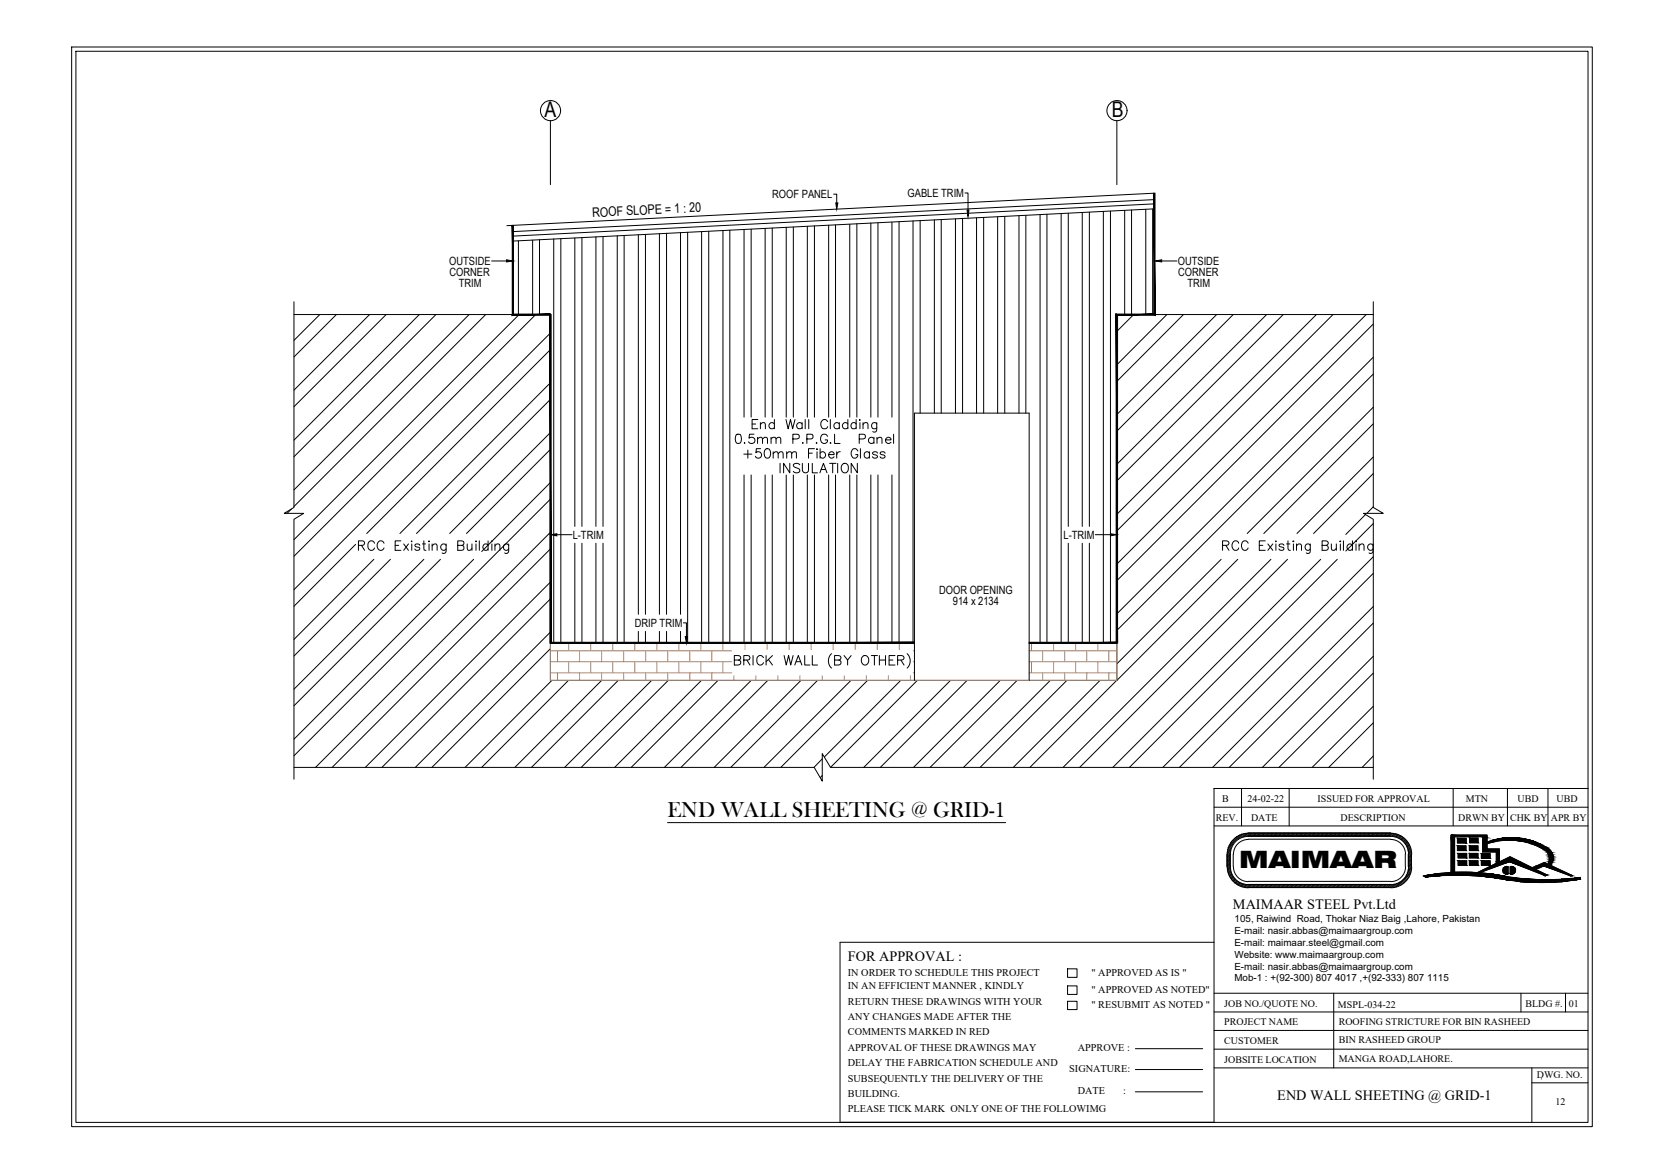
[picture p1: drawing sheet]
<svg xmlns="http://www.w3.org/2000/svg" width="297mm" height="210mm" viewBox="0 0 297 210" stroke-linecap="round" stroke-linejoin="round" font-family="sans-serif">
<!-- layer: HATCH -->
<g fill="none" stroke="#000" stroke-width=".18">
<path d="M52.5 53.9v36.7l-1.7 1.1h3.4l-1.7 1.1v46.4M52.5 56.2h45.8M57.1 56.2l-4.6 4.6M60.1 56.2l-7.6 7.6M66 56.2l-13.5 13.5M69 56.2l-16.5 16.5M74.9 56.2l-22.4 22.4M77.9 56.2l-25.4 25.4M83.8 56.2l-31.3 31.3M86.8 56.2l-34.3 34.3M92.7 56.2l-40.2 40.2M95.7 56.2l-43.2 43.2"/>
<path d="M98.3 59.5l-45.8 45.8M199.5 56.2h45.8M199.5 56.2h.1M202.5 56.2l-3 3M208.4 56.2l-8.9 9M211.4 56.2l-11.9 11.9M217.3 56.2l-17.8 17.9M220.3 56.2l-20.8 20.8M226.2 56.2l-26.7 26.7M229.2 56.2l-29.7 29.7M235.1 56.2l-35.6 35.7M238.1 56.2l-38.6 38.6"/>
<path d="M244 56.2l-44.5 44.6M245.3 53.9v36.7l1.8 1.1h-3.5l1.7 1.1v46.4M245.3 57.9l-45.8 45.8M98.3 68.4l-26.9 26.9M98.3 77.3l-18 18M98.3 62.5l-32.8 32.8M98.3 71.3l-23.9 24M245.3 63.8l-45.8 45.9M245.3 72.7l-22.5 22.6M245.3 66.8l-45.8 45.8M245.3 75.7l-19.6 19.6M52 90.9l-.7 .8"/>
<path d="M63.5 97.3l-11 11M66.8 99.9l-14.3 14.3M69.7 99.9l-17.2 17.3M75.7 99.9l-23.2 23.2M78.7 99.9l-26.2 26.2M84.6 99.9l-32.1 32.2M98.3 86.2l-12.3 12.3M98.3 95.1l-41.9 42M98.3 80.3l-15 15M98.3 89.2l-45.8 45.8M98.3 98.1l-39 39M218.1 99.9l-18.6 18.7"/>
<path d="M221.1 99.9l-37.1 37.2M227 99.9l-37.1 37.2M230 99.9l-37.2 37.2M235.9 99.9l-37.1 37.2M238.9 99.9l-37.2 37.2M243.9 91.9l-3.5 3.6M245.3 81.6l-13.6 13.7M245.3 90.5l-1.1 1.2M245.3 99.5l-37.6 37.6M245.3 84.6l-10.7 10.7M245.3 93.5l-4.9 4.9M98.3 104l-33.1 33.1"/>
<path d="M98.3 112.9l-24.1 24.2M98.3 107l-30.1 30.1M98.3 115.9l-21.2 21.2M245.3 108.3l-28.7 28.8M245.3 117.2l-19.8 19.9M245.3 102.4l-34.6 34.7M245.3 111.3l-25.7 25.8M52.5 137.1h92.9l1.5 2.4v-4.9l1.5 2.5h96.9M98.6 121.6l-15.5 15.5M101.5 121.6l-15.5 15.5M107.5 121.6l-15.5 15.5M110.4 121.6l-15.5 15.5"/>
<path d="M116.4 121.6l-15.5 15.5M119.4 121.6l-15.6 15.5M125.3 121.6l-15.5 15.5M128.2 121.6l-15.5 15.5M134.2 121.6l-15.5 15.5M137.1 121.6l-15.5 15.5M143.1 121.6l-15.5 15.5M146 121.6l-15.5 15.5M146.9 135.6l-1.5 1.5M146.9 138.5l-.4 .4M152 121.6l-15.5 15.5M155 121.6l-15.5 15.5"/>
<path d="M160.9 121.6l-13.7 13.6M163.8 121.6l-15.4 15.5M169.8 121.6l-15.5 15.5M172.7 121.6l-15.5 15.5M178.7 121.6l-15.5 15.5M181.7 121.6l-15.6 15.5M187.6 121.6l-15.5 15.5M190.6 121.6l-15.5 15.5M196.5 121.6l-15.5 15.5M245.3 126.2l-10.9 10.9M245.3 135.1l-2 2M245.3 120.2l-16.9 16.9"/>
<path d="M245.3 129.1l-8 8"/>
</g>
<!-- layer: Outer Line -->
<path d="M206.2 34.6v21.6M91.6 40.3v15.9M98.3 56.2v65.4h101.2v-65.4" fill="none" stroke="#000" stroke-width=".18"/>
<!-- layer: TEXT -->
<g fill="none" stroke="#000" stroke-width=".18">
<path d="M131.5 77.6a.61 .61 0 0 1 .8 .3 1.45 1.45 0 0 1-.1 1.2 .55 .55 0 0 1-.8-.2 1.56 1.56 0 0 1 .1-1.3zM133 79.1v.1l.1-.1M134.3 75.7h.7M134.7 77.6h-.8l-.1 .7a.6 .6 0 0 1 .9 0 .6 .6 0 0 1-.1 .9 .6 .6 0 0 1-.9-.3M135.3 78.4l.3-.2a.38 .38 0 0 1 .6 .2v.8M135.3 78.1v1.1M135.4 74.9h-1.1v1.7h1.1M135.8 75.8l.4-.3 .4 .1 .1 1M135.8 75.5v1.1M136.2 78.4l.4-.3 .4 .1 .1 1M137.7 78.4a.55 .55 0 0 1 .8-.2l.1 1M137.7 78.1v1.1"/>
<path d="M138.3 75.7a.54 .54 0 0 0-.8 0 .54 .54 0 0 0 0 .8 .54 .54 0 0 0 .8-.1M138.3 74.9v1.7M138.6 78.4l.4-.3 .4 .1 .1 1M140.4 74.9l.4 1.7 .4-1.7 .4 1.7 .4-1.7M141.6 78.4l1.1-.1a.43 .43 0 0 0 0-.5 .43 .43 0 0 0-.4-.2h-.7v1.6M143.3 75.7a.54 .54 0 0 0-.8 0 .54 .54 0 0 0 0 .8 .54 .54 0 0 0 .8-.1M143.3 75.5v1.1M143.4 79.1v.1l.1-.1M143.8 74.9v1.7M144.1 78.4l1-.1 .1-.2-.1-.5h-1v1.6M144.5 74.9v1.7M145.9 79.1h-.1h.1"/>
<path d="M147.8 77.9a.69 .69 0 0 0-.9-.3 .69 .69 0 0 0-.3 1 .61 .61 0 0 0 .6 .6 .61 .61 0 0 0 .6-.6h-.4M147.8 75.3a.69 .69 0 0 0-.9-.3 .69 .69 0 0 0-.3 1 .64 .64 0 0 0 .5 .6 .64 .64 0 0 0 .7-.4M148.3 74.9v1.7M148.4 79.1v.1v-.1M149.1 77.6v1.6h.9M149.9 75.7a.54 .54 0 0 0-.8 0 .54 .54 0 0 0 0 .8 .54 .54 0 0 0 .8-.1M149.9 75.5v1.1M151.4 75.7a.54 .54 0 0 0-.8 0 .54 .54 0 0 0 0 .8 .54 .54 0 0 0 .8-.1M151.4 74.9v1.7M152.9 75.7a.52 .52 0 0 0-.7 0 .52 .52 0 0 0 0 .8 .52 .52 0 0 0 .7-.1M152.9 74.9v1.7M153.5 78.4l1-.1a.44 .44 0 0 0 .1-.5 .44 .44 0 0 0-.4-.2h-.7v1.6"/>
<path d="M153.6 74.9v.2zM153.6 75.5v1.1M154.1 75.8l.4-.3 .5 .1v1M154.1 75.5v1.1M156.1 78.3a.55 .55 0 0 0-.8 0 .55 .55 0 0 0 0 .8 .55 .55 0 0 0 .8-.1M156.1 78.1v1.1M156.6 75.5l-.1 1.5-.2 .2-.4-.1M156.6 75.7a.52 .52 0 0 0-.8 0 .52 .52 0 0 0 0 .8 .52 .52 0 0 0 .8-.1M156.6 78.4l.3-.2a.38 .38 0 0 1 .6 .2v.8M156.6 78.1v1.1M158.2 78.6h.9a.53 .53 0 0 0-.5-.4 .53 .53 0 0 0-.5 .5 .53 .53 0 0 0 .5 .5l.5-.2M159.6 77.6v1.6"/>
<path d="M64 97.4l1-.1 .1-.2-.1-.4-1-.1v1.7M64.6 97.4l.5 .9M66.9 97a.61 .61 0 0 0-.7-.4 .61 .61 0 0 0-.5 .7 .76 .76 0 0 0 .8 1l.4-.4M68.6 97a.63 .63 0 0 0-.7-.4 .63 .63 0 0 0-.5 .7 .75 .75 0 0 0 .1 .8 .75 .75 0 0 0 .8 .1l.3-.3M70.6 97.4h.6M71.6 96.6h-1v1.7h1M72.1 97.2l.9 1.1M73 97.2l-.9 1.1M73.5 96.6v.2zM73.5 97.2v1.1M75 97.4a.51 .51 0 0 0-.9 0l.2 .3 .6 .1 .1 .3a.51 .51 0 0 1-.9 0M75.5 97.2h.5"/>
<path d="M75.7 96.6v1.6l.4 .1M76.6 96.6v.2zM76.6 97.2v1.1M77.2 97.5l.4-.3 .4 .1 .1 1M77.2 97.2v1.1M79.7 97.2v1.3a.45 .45 0 0 1-.7 .3M79.7 97.4a.54 .54 0 0 0-.8-.1 .54 .54 0 0 0 0 .8 .54 .54 0 0 0 .8 0M81.8 97.4l.9-.1 .1-.5-.3-.2h-.7v1.7h.7l.3-.2v-.5l-.3-.2M83.5 97.2v1l.4 .1 .4-.3M84.3 97.2v1.1M85 96.6v.2zM85 97.2v1.1"/>
<path d="M85.6 96.6v1.7M87.2 97.4a.52 .52 0 0 0-.8 0 .52 .52 0 0 0 0 .7 .52 .52 0 0 0 .8 0M87.2 96.6v1.7M87.8 96.7h.1zM87.9 97.2v1.1M88.4 97.5l.4-.3 .4 .1 .1 1M88.4 97.2v1.1M90.9 97.2v1.3a.45 .45 0 0 1-.8 .3M90.9 97.4a.52 .52 0 0 0-.8 0 .52 .52 0 0 0 0 .7 .52 .52 0 0 0 .8 0M132.9 81.1h1.4M133.6 80.4v1.4M135.9 80.2h-.8l-.1 .7a.59 .59 0 0 1 .9 0 .59 .59 0 0 1-.1 .8 .59 .59 0 0 1-.9-.2"/>
<path d="M136.8 80.2a.53 .53 0 0 1 .8 .3 .79 .79 0 0 1 0 .9 .79 .79 0 0 1-.8 .4 1.24 1.24 0 0 1 0-1.6zM138.1 81l.4-.3 .4 .1 .1 1M138.1 80.7v1.1M139 81l.4-.3 .4 .1 .1 1M139.3 82.8v1.7M140.5 81l.4-.3 .4 .1 .1 1M140.5 80.7v1.1M141.1 82.8v1.7l-1.1-1.7v1.7M141.4 81l.4-.3 .4 .1 .1 1M142.8 83a.65 .65 0 0 0-1.1 .2l.2 .2 .9 .4v.4a.74 .74 0 0 1-1.1 0M143.3 82.8v1.2a.55 .55 0 0 0 .6 .5 .55 .55 0 0 0 .5-.5v-1.2M144.4 81h.7"/>
<path d="M145.1 82.8v1.7h.9M145.5 80.2h-1.1v1.6M145.9 80.2v.1zM145.9 80.7v1.1M146.4 84.5l.7-1.7 .6 1.7M146.5 81a.54 .54 0 0 1 .8-.1 .54 .54 0 0 1 0 .8 .54 .54 0 0 1-.8-.1M146.5 80.2v1.6M146.7 83.9h.8M148 81.2h1a.52 .52 0 0 0-.7-.5 .52 .52 0 0 0-.2 .9 .51 .51 0 0 0 .9 0M148.2 82.8h1.1M148.7 82.8v1.7M149.5 80.7v1.1"/>
<path d="M149.6 82.8v1.7M150.1 80.7a.56 .56 0 0 0-.6 .5M150.4 83a.67 .67 0 0 1 .9-.1 .67 .67 0 0 1 .2 .9 .64 .64 0 0 1-.6 .7 .64 .64 0 0 1-.6-.7zM153.1 82.8v1.7l-1.1-1.7v1.7M153.2 80.6a.59 .59 0 0 0-.9-.4 1.01 1.01 0 0 0 .2 1.6 .59 .59 0 0 0 .7-.6h-.4M153.7 80.2v1.6M155.3 81a.52 .52 0 0 0-.8-.1 .52 .52 0 0 0 0 .8 .52 .52 0 0 0 .8-.1M155.3 80.7v1.1M156.7 81a.5 .5 0 0 0-.4-.3 .5 .5 0 0 0-.5 .3l.1 .1 .7 .3 .1 .2a.5 .5 0 0 1-.4 .3 .5 .5 0 0 1-.5-.3M158.1 81a.5 .5 0 0 0-.5-.3 .5 .5 0 0 0-.4 .3l.1 .1 .7 .3 .1 .2a.5 .5 0 0 1-.5 .3 .5 .5 0 0 1-.4-.3M218.4 97.4l.9-.1 .2-.3-.2-.3-.2-.1h-.7v1.7M219 97.4l.5 .9"/>
<path d="M221.2 97a.61 .61 0 0 0-.6-.4 .61 .61 0 0 0-.5 .7 .75 .75 0 0 0 .1 .8 .75 .75 0 0 0 .8 .1l.2-.3M222.9 97a.59 .59 0 0 0-.8-.3 1.01 1.01 0 0 0 .1 1.6 .61 .61 0 0 0 .7-.4M224.9 97.4h.7M226 96.6h-1.1v1.7h1.1M226.5 97.2l.8 1.1M227.3 97.2l-.8 1.1M227.9 96.6v.2zM227.9 97.2v1.1M229.3 97.4a.5 .5 0 0 0-.4-.3 .5 .5 0 0 0-.5 .3l.3 .3 .5 .1 .1 .3a.5 .5 0 0 1-.4 .2 .5 .5 0 0 1-.5-.2M229.8 97.2h.6M230.1 96.6v1.4v.2l.4 .1M231 96.6v.2z"/>
<path d="M231 97.2v1.1M231.6 97.5l.4-.3 .4 .1 .1 1M231.6 97.2v1.1M234 97.2v1.5a.48 .48 0 0 1-.7 .1M234 97.4a.52 .52 0 0 0-.7 0 .52 .52 0 0 0 0 .7 .52 .52 0 0 0 .7 0M236.1 97.4l1-.1 .2-.2-.1-.3-.3-.2h-.8v1.7h.8a.45 .45 0 0 0 .4-.4 .45 .45 0 0 0-.4-.5M237.8 97.2l.1 1 .4 .1 .4-.3M238.7 97.2v1.1M239.4 96.6v.2zM239.4 97.2v1.1M240 96.6v1.7M241.6 97.4a.54 .54 0 0 0-.8-.1 .54 .54 0 0 0 0 .8 .54 .54 0 0 0 .8 0"/>
<path d="M241.6 96.6v1.7M242.2 96.6v.2zM242.2 97.2v1.1M242.8 97.5l.4-.3 .4 .1v1M242.8 97.2v1.1M245.3 97.2v1.3a.45 .45 0 0 1-.8 .3M245.3 97.4a.54 .54 0 0 0-.8-.1 .54 .54 0 0 0 0 .8 .54 .54 0 0 0 .8 0M131.2 117.9l.9-.1 .2-.2-.1-.3-.3-.2h-.7v1.7h.7a.46 .46 0 0 0 .4-.6l-.4-.3M132.9 117.9l.9-.1 .2-.2-.2-.4-.9-.1v1.7M133.4 117.9l.6 .9M134.5 117.1v1.7M136.4 117.5a.61 .61 0 0 0-.7-.4 .61 .61 0 0 0-.5 .6 .76 .76 0 0 0 .7 1.1l.5-.4"/>
<path d="M136.8 117.1v1.7M137.3 117.8l.7 1M138 117.1l-1.2 1.1M140.1 117.1l.3 1.7 .5-1.7 .3 1.7 .5-1.7M142 118.8l.6-1.7 .6 1.7M142.2 118.2h.8M143.7 117.1v1.7h1M145.1 117.1v1.7h.9M148.5 116.8a1.78 1.78 0 0 0 0 2.6M149.1 117.9l.9-.1 .2-.2-.1-.3-.3-.2h-.7v1.7h.7a.46 .46 0 0 0 .4-.6l-.4-.3M150.8 117.1l.6 .8 .6-.8M151.4 117.9v.9"/>
<path d="M154 117.4a.63 .63 0 0 1 .7-.3 .63 .63 0 0 1 .5 .6 .75 .75 0 0 1-.2 .8 .75 .75 0 0 1-.8 .2 .99 .99 0 0 1-.2-1.3zM155.6 117.1h1.1M156.2 117.1v1.7M157.1 117.1v1.7M157.1 117.9h1.1M158.2 117.1v1.7M158.8 117.9h.7M159.9 117.1h-1.1v1.7h1.1M160.3 117.9l1-.1 .2-.2-.1-.3-.3-.2h-.8v1.7M160.9 117.9l.6 .9M162 116.8a1.78 1.78 0 0 1 0 2.6M119.2 147h60.4"/>
</g>
<!-- layer: Grid -->
<g fill="none" stroke="#000" stroke-width=".18">
<path d="M98.3 21.5v11.5M199.5 21.5v11.5"/>
<circle cx="98.3" cy="19.8" r="1.8"/>
<circle cx="199.5" cy="19.8" r="1.8"/>
</g>
<!-- layer: 0 -->
<g fill="none" stroke="#000" stroke-width=".18">
<path d="M12.8 8.4h271.6v192.9h-271.6zM13.6 9.2h270v191.3h-270zM91.4 40.3h.1M216.8 147.5h66.8M216.8 144.2h66.8M221.8 140.9v6.6M230.3 140.9v6.6M254.9 156.7l-.6-.2a39.7 39.7 0 0 1 16.2 .3 45.2 45.2 0 0 0 11.7 0M254.9 156.6a50 50 0 0 1 15.6 .8 38.8 38.8 0 0 0 11.7-.3M259.6 140.9v6.6M259.8 149.5v6.3M260.3 149.7h1.6v.9h-1.6z"/>
<path d="M260.3 151.1h1.5v.8h-1.5zM260.4 152.5h1.6v.8h-1.6zM260.4 153.8h1.6v.8h-1.6zM262.4 151.1h1.6v.8h-1.6zM262.4 152.5h1.6v.8h-1.6zM262.4 153.8h1.6v.8h-1.6zM262.5 149.7h1.5v.9h-1.5zM263.9 155.9l5.8-2.9 6.6 3.3-.3 .1M264.3 155.9l5.3-2 6.4 2.5M264.6 153.8h1.6v.8h-1.6zM264.6 152.5h1.6v.8h-1.6zM264.8 149.7v2.5h2.5v2l.5-.2v-2.3h-2.2v-2.5h-6.4v6.6"/>
<path d="M265.6 150.7a12.4 12.4 0 0 1 10.6 1.3 2.16 2.16 0 0 1 .4 2.4M265.6 150.4a11.6 11.6 0 0 1 11.4 1.6 2.01 2.01 0 0 1-.1 2.6M269.3 140.9v6.6M269.3 154.8v1.3M269.4 154.9a.66 .66 0 0 0-.9 .6 .66 .66 0 0 0 .9 .6M269.8 154.8v1.3M269.8 154.9a.66 .66 0 0 1 .9 .6 .66 .66 0 0 1-.9 .6M273.7 155l2.2-.9 5 2.3-.4 .1-4.7-1.8-1.5 .6M276 156.4h.1M276.5 140.9v6.6M282.3 156.8v.3M283.6 140.9h-66.8v59.6h-66.8v-32.2h66.8"/>
<path d="M190.7 173.1h1.7v1.5h-1.7zM190.7 176.1h1.7v1.5h-1.7zM190.7 178.9h1.7v1.5h-1.7zM216.8 177.4h66.8M238.2 177.4v13.4M271.7 177.4v3.4M279.6 177.4v3.4M202.8 187.3h12M202.8 191.1h12M202.8 195h12M216.8 190.8h66.8M216.8 184.1h66.8"/>
<path d="M216.8 180.8h66.8M216.8 187.4h66.8M273.6 193.4h10M273.6 190.8v9.7M275.3 192.7v.1"/>
</g>
<!-- layer: SHEETING -->
<path d="M206.2 34.5l-115.7 5.8" fill="none" stroke="#000" stroke-width=".18"/>
<!-- layer: GABLE ANGLE -->
<path d="M206.2 35.7l-114.6 5.7M206.2 36.4l-114.6 5.8M206.2 37.3l-114.6 5.8" fill="none" stroke="#000" stroke-width=".18"/>
<!-- layer: Thin -->
<path d="M149.3 36.3h.4l-.2 1.1zM172.7 37.5h.4l-.2 1.2zM90.5 46.4l1.1 .2-1.1 .2zM206.4 46.6l1.1-.2v.4zM98.4 95.5l1.1-.2v.4zM198.3 95.3l1.1 .2-1.1 .2zM122.4 113.7h.4l-.2 1.2z" fill="#000" stroke="#000" stroke-width=".18"/>
<path d="M148.9 34.7h.6v1.6M172.4 34.5h.5v3M87.8 46.6h2.7M207.5 46.6h2.7M99.5 95.5h2.7M195.6 95.5h2.7M122.1 111.3h.5v2.4" fill="none" stroke="#000" stroke-width=".18"/>
<!-- layer: Wall Panel -->
<g fill="none" stroke="#000" stroke-width=".18">
<path d="M153 40v34.5M155.5 39.8v34.7M156.8 39.8v34.7M159.3 39.7v34.8M160.6 39.6v75.3M163.1 39.5v75.4M164.4 39.4v34.4M166.9 39.3v34.5M168.1 39.2v34.6M170.7 39.1v34.7M171.9 39v34.8M174.4 38.9v34.9"/>
<path d="M175.7 38.9v34.9M178.2 38.7v35.1M179.5 38.7v35.1M182 38.5v35.3M183.2 38.5v35.3M185.8 38.4v76.5M187 38.3v76.6M189.5 38.2v76.7M190.8 38.1v55.9M193.3 38v56M194.6 37.9v56.1M197.1 37.8v77.1"/>
<path d="M198.3 37.7v77.2M200.9 37.6v18.6M202.1 37.5v18.7M204.7 37.4v18.8M205.9 37.4v18.8M92.6 43v13.2M95.1 42.9v13.3M96.4 42.8v13.4M98.9 42.7v72.2M100.2 42.6v72.3M102.7 42.5v51.5M103.9 42.4v51.6"/>
<path d="M106.4 42.3v51.7M107.7 42.3v51.7M110.3 42.1v72.8M111.5 42.1v72.8M114 41.9v67.8M115.3 41.9v67.8M117.8 41.8v67.9M119.1 41.7v68M121.6 41.5v68.2M122.8 41.5v73.4M125.3 41.4v73.5M126.6 41.3v73.6"/>
<path d="M129.1 41.2v73.7M130.4 41.1v73.8M132.9 41v33.5M134.2 41v33.5M136.7 40.8v33.7M137.9 40.7v33.8M140.4 40.6v33.9M141.7 40.6v33.9M144.2 40.4v34.1M145.5 40.4v34.1M148 40.2v34.3M149.2 40.2v34.3"/>
<path d="M151.8 40.1v34.4M102.7 97v17.9M103.9 97v17.9M106.4 97v17.9M107.7 97v17.9M132.9 84.9v30M134.2 84.9v30M136.7 84.9v30M137.9 84.9v30M140.4 84.9v30M141.7 84.9v30M144.2 84.9v30"/>
<path d="M145.5 84.9v30M148 84.9v30M149.2 84.9v30M151.8 84.9v30M153 84.9v30M155.5 84.9v30M156.8 84.9v30M159.3 84.9v30M190.8 97v17.9M193.3 97v17.9M194.6 97v17.9M114 112.8v2.1"/>
<path d="M115.3 112.8v2.1M117.8 112.8v2.1M119.1 112.8v2.1M121.6 112.8v2.1"/>
</g>
<!-- layer: brick HATCH -->
<g fill="none" stroke="#cd875b" stroke-width=".18">
<path d="M98.3 116.3h32.4M98.3 118.2h32.4M99.6 116.3v1.9M101.6 114.9v1.4M101.6 118.2v2M103.5 116.3v1.9M105.5 114.9v1.4M105.5 118.2v2M107.5 116.3v1.9M109.4 114.9v1.4M109.4 118.2v2M111.4 116.3v1.9"/>
<path d="M113.4 114.9v1.4M113.4 118.2v2M115.3 116.3v1.9M117.3 114.9v1.4M117.3 118.2v2M119.3 116.3v1.9M121.3 114.9v1.4M121.3 118.2v2M123.2 116.3v1.9M125.2 114.9v1.4M125.2 118.2v2M127.1 116.3v1.9"/>
<path d="M129.1 114.9v1.4M129.1 118.2v2M133.1 114.9v1.1M137 114.9v1.1M140.9 114.9v1.1M144.9 114.9v1.1M148.8 114.9v1.1M152.8 114.9v1.1M156.7 114.9v1.1M160.6 114.9v1.1M163.1 116.3h.2M163.1 118.2h.2"/>
<path d="M163.3 114.9h-65v6.7h101.2v-6.7h-15.7M183.8 116.3h15.7M183.8 118.2h15.7M184.2 114.9v1.4M184.2 118.2v2M186.2 116.3v1.9M188.2 114.9v1.4M188.2 118.2v2M190.2 116.3v1.9M192.1 114.9v1.4M192.1 118.2v2M194.1 116.3v1.9"/>
<path d="M196.1 114.9v1.4M196.1 118.2v2M198 116.3v1.9M98.3 120.2h32.4M99.6 120.2v1.4M103.5 120.2v1.4M107.5 120.2v1.4M111.4 120.2v1.4M115.3 120.2v1.4M119.3 120.2v1.4M123.2 120.2v1.4M127.1 120.2v1.4"/>
<path d="M131.1 120.7v.9M135 120.7v.9M139 120.7v.9M142.9 120.7v.9M146.9 120.7v.9M150.8 120.7v.9M154.7 120.7v.9M158.7 120.7v.9M162.6 120.7v.9M163.1 120.2h.2M183.8 120.2h15.7M186.2 120.2v1.4"/>
<path d="M190.2 120.2v1.4M194.1 120.2v1.4M198 120.2v1.4"/>
</g>
<!-- layer: 0 -->
<g fill="#000" stroke="#000" stroke-width=".18">
<path d="M254.6 156.6h.3zM259.2 149.5h.6v6.3zM259.3 155.8h3.7zM259.2 149.2h6.4zM265.8 150.3h1.1zM267.3 153.9h.5l-.3 .2zM264.3 155.9l3.2-1.8h1.6zM269 156.1h.2zM269.6 153.9h1.9l4.8 2.4zM267.9 153.9l1.8-.9 1.8 .9zM269 149.7h2.2zM269.9 154.8h.2z"/>
<path d="M273 157.6h4.9zM274.5 154.7h1.3l-.8 .3zM275.8 154.7h1.4l3.7 1.7zM274.5 154.7l1.4-.6 1.3 .6zM276.6 154.2h.5l-.1 .2zM281.7 156.8h.6z"/>
<path d="M91.5 56.3h6.8v-.2zM91.5 56.3l.2-.2h6.6zM91.5 40.3v16l.2-.2zM91.5 40.3h.2v15.8z"/>
<path d="M98.2 56.2l.2 58.7v-58.7zM98.2 56.2l.2 58.7h-.2z"/>
<path d="M98.3 114.9h65v-.2zM98.3 114.7h65l-65 .2z"/>
<path d="M199.4 56.1v58.8h.2zM199.4 56.1l.2 .2v58.6zM199.4 56.1l.2 .2 6.5-.2zM199.6 56.3l6.5-.2 .2 .2zM206.1 34.5v21.6l.2 .2zM206.1 34.5h.2v21.8z"/>
<path d="M183.8 114.9h15.7v-.2zM183.8 114.7h15.7l-15.7 .2z"/>
<path d="M254.6 156.6h.2zM254.7 156.6h.1z"/>
<path d="M254.5 156.6h.7zM254.5 156.6h.4zM254.6 156.6h.3zM254.6 156.6h.3z"/>
<path d="M254.4 156.6h1.4zM254.4 156.6h.8z"/>
<path d="M254.4 156.5h2.1zM254.4 156.5l1.4 .1z"/>
<path d="M254.4 156.4h2.8zM254.4 156.4h2.9z"/>
<path d="M254.4 156.4h2.8zM254.4 156.4l2.1 .1z"/>
<path d="M259.2 149.5v6.3h.6zM259.2 155.8h.6z"/>
<path d="M254.9 156.4h4.8zM254.4 156.4h2.9z"/>
<path d="M260.3 151.1l1.5 .8v-.8zM260.3 151.1l1.5 .8h-1.5z"/>
<path d="M260.3 149.7l1.6 .9v-.9zM260.3 149.7l1.6 .9h-1.6z"/>
<path d="M260.4 152.5l1.6 .8v-.8zM260.4 152.5l1.6 .8h-1.6z"/>
<path d="M260.4 153.8l1.6 .8v-.8zM260.4 153.8l1.6 .8h-1.6z"/>
<path d="M259.3 155.8l5 .1zM258.7 155.9h5.6z"/>
<path d="M262.5 149.7l1.5 .9v-.9zM262.5 149.7l1.5 .9h-1.5z"/>
<path d="M262.5 151.1l1.5 .8v-.8zM262.5 151.1l1.5 .8h-1.5z"/>
<path d="M262.5 152.5l1.5 .8v-.8zM262.5 152.5l1.5 .8h-1.5z"/>
<path d="M262.5 153.8l1.5 .8v-.8zM262.5 153.8l1.5 .8h-1.5z"/>
<path d="M258.7 155.9l7.1 .2-1.5-.2zM256.8 156.1l1.9-.2 7.1 .2z"/>
<path d="M259.2 149.2l6.4 .3v-.3zM259.2 149.2l6.4 .3h-6.4z"/>
<path d="M264.8 149.5l.8 .2v-.2zM264.8 149.5l.8 .2h-.8z"/>
<path d="M264.8 149.7l.8 2v-2zM264.8 149.7l.8 2h-.8z"/>
<path d="M256.8 156.1l10 .1-1-.1zM256.1 156.2l.7-.1 10 .1z"/>
<path d="M265.6 150.4h1.1zM265.6 150.4h1.1l-1.1 .3z"/>
<path d="M264.6 152.5l1.6 .8v-.8zM264.6 152.5l1.6 .8h-1.6z"/>
<path d="M264.6 153.8l1.6 .8v-.8zM264.6 153.8l1.6 .8h-1.6z"/>
<path d="M256.1 156.2l11.7 .2-1-.2zM254.9 156.4l1.2-.2 11.7 .2z"/>
<path d="M267.3 153.9v.2h.2zM267.3 154.1h.2l-.2 .1z"/>
<path d="M263.9 155.9h.4l3.2-1.8zM263.9 155.9h.4z"/>
<path d="M264.8 151.7l3 .5v-.5zM264.8 151.7l3 .5h-3z"/>
<path d="M267.3 152.2l.5 1.7v-1.7zM267.3 152.2l.5 1.7h-.5z"/>
<path d="M259.7 156.4h8.3zM259.7 156.4h8.3z"/>
<path d="M262.1 156.4l6.7 .1-.8-.1zM262.1 156.4l6.7 .1z"/>
<path d="M266.5 150.1l.4 .2 1.4-.2zM265.8 150.3l.7-.2 .4 .2z"/>
<path d="M264.5 156.5l4.8 .1zM264.5 156.5l4.8 .1z"/>
<path d="M269.1 154.8h.1zM269 154.8h.2z"/>
<path d="M269 154.8h.3zM269 154.8h.3z"/>
<path d="M269 154.8h.3zM268.9 154.8h.4z"/>
<path d="M269 156.1h.3zM269 156.1h.2z"/>
<path d="M265.3 156.6l5.5 .2-1.5-.2zM265.3 156.6l5.5 .2h-3.9z"/>
<path d="M268.9 154.8h.4zM268.8 154.8h.5z"/>
<path d="M268.8 154.8l.5 .1zM268.8 154.8l.5 .1h-.6z"/>
<path d="M268.7 154.9l.6 .1zM268.6 155h.7z"/>
<path d="M268.6 155l.7 .1zM268.6 155l.7 .1h-.8z"/>
<path d="M268.5 155.1l.8 .1v-.1zM268.5 155.1l.8 .1h-.8z"/>
<path d="M268.5 155.2l.8 .1v-.1zM268.5 155.2l.8 .1h-.9z"/>
<path d="M268.4 155.3l.9 .2v-.2zM268.4 155.3l.9 .2h-.9z"/>
<path d="M268.4 155.5l.9 .1v-.1zM268.4 155.5l.9 .1h-.9z"/>
<path d="M268.4 155.6l.9 .1v-.1zM268.4 155.6l.9 .1h-.8z"/>
<path d="M268.5 155.7l.8 .1v-.1zM268.5 155.7l.8 .1h-.8z"/>
<path d="M268.5 155.8l.8 .1zM268.5 155.8l.8 .1z"/>
<path d="M268.6 155.9l.7 .1zM268.6 155.9l.7 .1z"/>
<path d="M268.7 156l.6 .1zM268.7 156l.6 .1z"/>
<path d="M268.8 156.1h.5zM268.8 156.1h.5z"/>
<path d="M268.9 156.1h.4zM268.9 156.1h.4z"/>
<path d="M267.8 153.9l1.7 .1zM267.8 153.9l1.7 .1z"/>
<path d="M267.8 154l1.3 .1 .4-.1zM267.5 154.1l.3-.1 1.3 .1z"/>
<path d="M267.9 153.9h1.7zM267.8 153.9h1.7z"/>
<path d="M269.6 153.9l6.1 2.4h.6zM275.7 156.3h.6l-.3 .1z"/>
<path d="M266.7 150.1h3zM266.5 150.1h1.8z"/>
<path d="M269.9 156.1h.1zM269.9 156.1h.2z"/>
<path d="M269.9 154.8h.2zM269.9 154.8h.2z"/>
<path d="M269.9 156.1h.2zM269.9 156.1h.2z"/>
<path d="M269.9 154.8h.3zM269.8 154.8h.4z"/>
<path d="M269.8 156.1h.4zM269.8 156.1h.5z"/>
<path d="M269.8 156.1h.4zM269.8 156.1h.3z"/>
<path d="M269.8 154.8h.5zM269.8 154.8h.5z"/>
<path d="M269.8 154.8l.6 .1zM269.8 154.8l.6 .1z"/>
<path d="M269.8 154.9l.7 .1zM269.8 154.9l.7 .1z"/>
<path d="M269.8 156h.6zM269.8 156l.5 .1z"/>
<path d="M269.8 155l.8 .1zM269.8 155l.8 .1z"/>
<path d="M269.8 155.9h.7zM269.8 155.9l.6 .1z"/>
<path d="M269.8 155.1l.9 .1-.1-.1zM269.8 155.1l.9 .1h-.9z"/>
<path d="M269.8 155.8h.8zM269.8 155.8l.7 .1z"/>
<path d="M269.8 155.2l.9 .1v-.1zM269.8 155.2l.9 .1h-.9z"/>
<path d="M269.8 155.3l.9 .2v-.2zM269.8 155.3l.9 .2h-.9z"/>
<path d="M269.8 155.6l.9 .1v-.1zM269.8 155.6l.9 .1h-.9z"/>
<path d="M269.8 155.7l.8 .1 .1-.1zM269.8 155.7l.8 .1h-.8z"/>
<path d="M269.8 155.5l.9 .1v-.1zM269.8 155.5l.9 .1h-.9z"/>
<path d="M266.9 156.8l5 .1-1.1-.1zM266.9 156.8l5 .1h-4.2z"/>
<path d="M269 149.7h2.5zM268.4 149.7h3.1z"/>
<path d="M268.4 149.7l4.2 .2-1.1-.2zM267.5 149.9l.9-.2 4.2 .2z"/>
<path d="M267.7 156.9l6.8 .2-2.6-.2zM267.7 156.9l6.8 .2h-5.7z"/>
<path d="M267.5 149.9l5.4 .1-.3-.1zM267 150l.5-.1 5.4 .1z"/>
<path d="M267 150l6.2 .1zM266.7 150.1h6.5z"/>
<path d="M273 157.6h3.7zM273.6 157.6h3.1z"/>
<path d="M269.7 150.1h3.7zM269.7 150.1h3.7z"/>
<path d="M270.7 150.1l2.8 .1zM270.7 150.1l2.8 .1z"/>
<path d="M271 150.2l2.9 .1zM271 150.2l2.9 .1z"/>
<path d="M271.6 150.3l2.6 .1-.3-.1zM271.6 150.3l2.6 .1h-1.8z"/>
<path d="M272.4 150.4l2.7 .4-.9-.4zM272.4 150.4l2.7 .4h-1.4z"/>
<path d="M268.8 157.1l8.2 .1zM268.8 157.1l8.2 .1z"/>
<path d="M273.7 155h1.3l-.5-.3zM273.7 155h1.3l-.7 .3z"/>
<path d="M273.7 150.8h1.5zM273.7 150.8h1.5z"/>
<path d="M273.7 150.8l2.4 .5-.9-.5zM273.7 150.8l2.4 .5h-1.1z"/>
<path d="M275.8 154.7l4.7 1.7h.4zM280.5 156.4h.4z"/>
<path d="M275 151.3l1.4 .2-.3-.2zM275 151.3l1.4 .2h-1.1z"/>
<path d="M275.3 151.5l1.4 .2-.3-.2zM275.3 151.5l1.4 .2h-1z"/>
<path d="M276.6 154.2l-.1 .2h.5zM276.5 154.4h.5l-.1 .1z"/>
<path d="M275.7 151.7l1.3 .3-.3-.3zM275.7 151.7l1.3 .3h-.8z"/>
<path d="M276.2 152h.8zM276.2 152h.8z"/>
<path d="M276.2 152l.9 .2-.1-.2zM276.2 152l.9 .2h-.7z"/>
<path d="M276.4 152.2l.8 .1zM276.4 152.2l.8 .1z"/>
<path d="M276.5 152.3l.8 .3-.1-.3zM276.5 152.3l.8 .3h-.7z"/>
<path d="M276.7 154l.4 .2 .1-.2zM276.7 154l.4 .2h-.5z"/>
<path d="M276.7 153.9l.5 .1 .1-.1zM276.7 153.9l.5 .1h-.5z"/>
<path d="M276.6 152.6l.7 .1v-.1zM276.6 152.6l.7 .1h-.7z"/>
<path d="M276.6 152.7l.8 .2-.1-.2zM276.6 152.7l.8 .2h-.7z"/>
<path d="M276.7 153.7l.6 .2v-.2zM276.7 153.7l.6 .2h-.6z"/>
<path d="M276.7 152.9l.7 .2v-.2zM276.7 152.9l.7 .2h-.7z"/>
<path d="M276.7 153.1l.7 .2v-.2zM276.7 153.1l.7 .2h-.7z"/>
<path d="M276.7 153.3l.7 .2v-.2zM276.7 153.3l.7 .2h-.7z"/>
<path d="M276.7 153.5l.6 .2 .1-.2zM276.7 153.5l.6 .2h-.6z"/>
<path d="M271.5 157.5h7.6zM271.5 157.5l6.4 .1z"/>
<path d="M270.7 157.4l8.4 .1 1-.1zM270.7 157.4l8.4 .1h-7.6z"/>
<path d="M269.3 157.2l10.8 .2 1.2-.2zM269.3 157.2l10.8 .2h-9.4z"/>
<path d="M269 157.2h12.7zM269 157.2h12.3z"/>
<path d="M277.6 157.1h4.3zM277 157.2h4.7z"/>
<path d="M281.7 156.8l.6 .1zM281.2 156.9h1.1z"/>
<path d="M281.2 156.9h1.1zM280.3 156.9h2z"/>
<path d="M280.3 156.9l2 .1zM279.6 157h2.7z"/>
<path d="M279.6 157l2.7 .1zM278.8 157.1h3.5z"/>
<path d="M278.8 157.1h3.5zM277.6 157.1h4.3z"/>
</g>
<!-- layer: Purlan -->
<path d="M163.3 121.6v-47.8h20.5v47.8" fill="none" stroke="#000" stroke-width=".18"/>
<!-- layer: Layer 1 -->
<g fill="none" stroke="#000" stroke-width=".18">
<path d="M219.2 154.8a3.7 3.7 0 0 0 3.8 3.8M219.7 152.5l-.5 .5M219.7 152.7l-.5 .6M219.7 153l-.5 .5M219.7 153.2l-.5 .5M219.7 153.4l-.5 .6M219.7 153.6l-.5 .6M219.7 153.9l-.5 .5M219.7 154.1l-.5 .6M219.7 154.4l-.5 .5M219.7 154.6l-.5 .5M219.7 152.6v2.2l-.5 .5"/>
<path d="M219.7 155l-.4 .5M219.8 154.8a3.2 3.2 0 0 0 3.2 3.2M219.8 152.2l-.6 .6M219.8 155.3l-.5 .4M219.8 151.9l-.6 .7v2.2M219.8 155.5l-.5 .4M219.9 151.7l-.7 .6M219.9 155.7l-.5 .4M219.9 155.8l-.4 .5M220 156l-.4 .4M220 151.3l-.8 .8M220 156.2l-.4 .4"/>
<path d="M220.1 156.3l-.4 .4M220.2 156.5l-.4 .4M220.3 156.6l-.4 .4M220.3 152.6v2.2M220.3 154.8a2.65 2.65 0 0 0 2.7 2.7M220.3 150.7l-1 1.1M220.4 156.7l-.4 .5M220.5 156.9l-.4 .4M220.6 157l-.4 .4M220.7 157.1l-.4 .4M220.8 157.2l-.4 .4M221 149.4l-1.2 1.2"/>
<path d="M221 157.3l-.4 .4M221.1 157.5l-.4 .3M221.2 157.5l-.3 .4M221.4 157.6l-.4 .4M221.4 149.2l-1.9 1.9M221.5 157.7l-.4 .4M221.7 157.7l-.4 .5M221.8 149l-2.5 2.4M221.9 157.8l-.4 .5M222.1 157.9l-.5 .4M222.1 148.9l-1 1.1M222.2 157.9l-.4 .5"/>
<path d="M222.4 148.9l-.8 .8M222.4 158l-.4 .4M222.6 158l-.4 .5M222.7 148.9l-.7 .6M222.9 158l-.6 .5M222.9 148.8l-.6 .7M222.9 158h25.5l-.6 .6M222.9 149.4h25.5M222.9 157.5h25.5M222.9 149.9h25.5M222.9 158.6h25.5M222.9 148.8h25.5"/>
<path d="M223 150a2.65 2.65 0 0 0-2.7 2.6M223 149.4a3.2 3.2 0 0 0-3.2 3.2M223 148.9a3.7 3.7 0 0 0-3.8 3.7M223.1 158l-.5 .6M223.2 148.8l-.6 .6M223.3 158l-.5 .6M223.4 148.8l-.5 .6M223.6 158l-.6 .6M223.6 148.8l-.5 .6M223.8 158l-.6 .6M223.9 148.8l-.6 .6M224 158l-.5 .6"/>
<path d="M224.1 148.8l-.6 .6M224.3 158l-.6 .6M224.3 148.8l-.5 .6M224.5 158l-.5 .6M224.6 148.8l-.6 .6M224.7 158l-.5 .6M224.8 148.8l-.5 .6M225 158l-.6 .6M225 148.8l-.5 .6M225.2 158l-.5 .6M225.3 148.8l-.6 .6M225.4 158l-.5 .6"/>
<path d="M225.5 148.8l-.6 .6M225.7 158l-.6 .6M225.7 148.8l-.5 .6M225.9 158l-.5 .6M225.9 148.8l-.5 .6M226.2 158l-.6 .6M226.2 148.8l-.5 .6M226.4 158l-.6 .6M226.4 148.8l-.5 .6M226.6 158l-.5 .6M226.7 148.8l-.6 .6M226.8 158l-.5 .6"/>
<path d="M226.9 148.8l-.5 .6M227.1 158l-.6 .6M227.1 148.8l-.5 .6M227.3 158l-.5 .6M227.3 148.8l-.5 .6M227.6 158l-.6 .6M227.6 148.8l-.6 .6M227.8 158l-.6 .6M227.9 148.8l-.6 .6M228 158l-.5 .6M228.1 148.8l-.6 .6M228.2 158l-.5 .6"/>
<path d="M228.3 148.8l-.5 .6M228.5 158l-.6 .6M228.5 148.8l-.5 .6M228.7 158l-.5 .6M228.8 148.8l-.6 .6M229 158l-.6 .6M229 148.8l-.6 .6M229.2 158l-.5 .6M229.2 148.8l-.5 .6M229.4 158l-.5 .6M229.5 148.8l-.6 .6M229.7 158l-.6 .6"/>
<path d="M229.7 148.8l-.5 .6M229.9 158l-.6 .6M229.9 148.8l-.5 .6M230.1 158l-.5 .6M230.2 148.8l-.6 .6M230.3 158l-.5 .6M230.4 148.8l-.6 .6M230.6 158l-.5 .6M230.6 148.8l-.5 .6M230.8 158l-.5 .6M230.9 148.8l-.6 .6M231.1 158l-.6 .6"/>
<path d="M231.1 148.8l-.5 .6M231.3 158l-.6 .6M231.3 148.8l-.5 .6M231.5 158l-.5 .6M231.6 148.8l-.6 .6M231.7 158l-.5 .6M231.8 148.8l-.5 .6M232 158l-.5 .6M232 148.8l-.5 .6M232.2 158l-.5 .6M232.3 148.8l-.6 .6M232.5 158l-.6 .6"/>
<path d="M232.5 148.8l-.5 .6M232.7 158l-.5 .6M232.8 148.8l-.6 .6M232.9 158l-.5 .6M233 148.8l-.6 .6M233.2 158l-.6 .6M233.2 148.8l-.5 .6M233.4 158l-.6 .6M233.4 148.8l-.5 .6M233.7 158l-.6 .6M233.7 148.8l-.6 .6M233.9 158l-.6 .6"/>
<path d="M233.9 148.8l-.5 .6M234.1 158l-.5 .6M234.2 148.8l-.6 .6M234.3 158l-.5 .6M234.4 148.8l-.6 .6M234.6 158l-.6 .6M234.6 148.8l-.5 .6M234.8 158l-.6 .6M234.8 148.8l-.5 .6M235 158l-.5 .6M235.1 148.8l-.6 .6M235.3 158l-.6 .6"/>
<path d="M235.3 148.8l-.5 .6M235.5 158l-.5 .6M235.6 148.8l-.6 .6M235.7 158l-.5 .6M235.8 148.8l-.5 .6M236 158l-.6 .6M236 148.8l-.5 .6M236.2 158l-.5 .6M236.3 148.8l-.6 .6M236.4 158l-.5 .6M236.5 148.8l-.6 .6M236.7 158l-.6 .6"/>
<path d="M236.7 148.8l-.5 .6M236.9 158l-.5 .6M237 148.8l-.6 .6M237.2 158l-.6 .6M237.2 148.8l-.5 .6M237.4 158l-.6 .6M237.4 148.8l-.5 .6M237.6 158l-.5 .6M237.7 148.8l-.6 .6M237.8 158l-.5 .6M237.9 148.8l-.6 .6M238.1 158l-.6 .6"/>
<path d="M238.1 148.8l-.5 .6M238.3 158l-.5 .6M238.4 148.8l-.6 .6M238.6 158l-.6 .6M238.6 148.8l-.5 .6M238.8 158l-.6 .6M238.8 148.8l-.5 .6M239 158l-.5 .6M239.1 148.8l-.6 .6M239.2 158l-.5 .6M239.3 148.8l-.5 .6M239.5 158l-.6 .6"/>
<path d="M239.5 148.8l-.5 .6M239.7 158l-.5 .6M239.7 148.8l-.5 .6M240 158l-.6 .6M240 148.8l-.5 .6M240.2 158l-.6 .6M240.3 148.8l-.6 .6M240.4 158l-.5 .6M240.5 148.8l-.6 .6M240.6 158l-.5 .6M240.7 148.8l-.5 .6M240.9 158l-.6 .6"/>
<path d="M240.9 148.8l-.5 .6M241.1 158l-.5 .6M241.2 148.8l-.6 .6M241.4 158l-.6 .6M241.4 148.8l-.6 .6M241.6 158l-.5 .6M241.7 148.8l-.6 .6M241.8 158l-.5 .6M241.9 148.8l-.6 .6M242.1 158l-.6 .6M242.1 148.8l-.5 .6M242.3 158l-.6 .6"/>
<path d="M242.3 148.8l-.5 .6M242.5 158l-.5 .6M242.6 148.8l-.6 .6M242.8 158l-.6 .6M242.8 148.8l-.6 .6M243 158l-.5 .6M243 148.8l-.5 .6M243.2 158l-.5 .6M243.3 148.8l-.5 .6M243.5 158l-.6 .6M243.5 148.8l-.5 .6M243.7 158l-.6 .6"/>
<path d="M243.7 148.8l-.5 .6M243.9 158l-.5 .6M244 148.8l-.6 .6M244.2 158l-.6 .6M244.2 148.8l-.5 .6M244.4 158l-.5 .6M244.4 148.8l-.5 .6M244.6 158l-.5 .6M244.7 148.8l-.5 .6M244.9 158l-.6 .6M244.9 148.8l-.5 .6M245.1 158l-.5 .6"/>
<path d="M245.2 148.8l-.6 .6M245.3 158l-.5 .6M245.4 148.8l-.6 .6M245.6 158l-.6 .6M245.6 148.8l-.5 .6M245.8 158l-.5 .6M245.8 148.8l-.5 .6M246.1 158l-.6 .6M246.1 148.8l-.6 .6M246.3 158l-.6 .6M246.3 148.8l-.5 .6M246.5 158l-.5 .6"/>
<path d="M246.6 148.8l-.6 .6M246.7 158l-.5 .6M246.8 148.8l-.6 .6M247 158l-.6 .6M247 148.8l-.5 .6M247.2 158l-.6 .6M247.2 148.8l-.5 .6M247.5 158l-.6 .6M247.5 148.8l-.6 .6M247.7 158l-.6 .6M247.7 148.8l-.5 .6M247.9 158l-.5 .6"/>
<path d="M248 148.8l-.6 .6M248.1 158l-.5 .6M248.2 148.8l-.5 .6M248.4 150a2.65 2.65 0 0 1 2.7 2.6M248.4 149.4a3.2 3.2 0 0 1 3.2 3.2v2.2l.5-.5M248.4 148.9a3.7 3.7 0 0 1 3.8 3.7M248.4 148.8l-.5 .6M248.6 148.9l-.5 .5M248.6 158l-.5 .6M248.8 148.9l-.5 .5M248.9 158l-.6 .6M249.1 148.9l-.5 .5"/>
<path d="M249.2 157.9l-.6 .7M249.3 148.9l-.5 .5M249.4 149l-.4 .5M249.5 157.8l-.7 .8M249.6 149l-.4 .5M249.8 149.1l-.4 .4M250 149.2l-.5 .4M250 157.6l-.9 .9M250.1 149.2l-.4 .5M250.2 149.3l-.3 .4M250.4 149.4l-.4 .4M250.5 149.5l-.3 .4"/>
<path d="M250.7 149.6l-.4 .4M250.8 149.7l-.4 .4M250.9 149.8l-.4 .4M251 152.6v2.2M251.1 150l-.4 .3M251.1 154.8a2.65 2.65 0 0 1-2.7 2.7M251.2 150.1l-.4 .4M251.3 150.2l-.4 .4M251.4 150.3l-.4 .4M251.5 150.5l-.4 .3M251.6 150.6l-.4 .4M251.6 154.8a3.2 3.2 0 0 1-3.2 3.2"/>
<path d="M251.6 150.8l-.3 .3M251.7 156.6l-1.5 1.5M251.7 150.9l-.4 .4M251.8 151.1l-.4 .4M251.9 151.2l-.5 .5M251.9 156.1l-2.2 2.2M251.9 151.4l-.4 .5M252 151.6l-.5 .4M252 155.8l-2.6 2.6M252 151.8l-.4 .4M252.1 152l-.5 .5M252.1 155.5l-1 .9"/>
<path d="M252.1 152.2l-.5 .5M252.1 152.4l-.5 .5M252.1 152.6l-.5 .6M252.1 152.9l-.5 .5M252.1 153.1l-.5 .5M252.1 153.3l-.5 .6M252.1 153.6l-.5 .5M252.1 153.8l-.5 .6M252.1 154l-.5 .6M252.1 154.5l-.5 .5M252.1 154.7l-.6 .6M252.1 155l-.6 .6"/>
<path d="M252.1 155.2l-.8 .8M252.1 152.6v2.2M252.2 154.8a3.7 3.7 0 0 1-3.8 3.8"/>
</g>
<text font-size="4.3" x="221.3" y="155.1">MAIMAAR</text>
<text font-size="4" x="119.2" y="145.9">END WALL SHEETING @ GRID-1</text>
<g font-size="3.9">
<text x="97.3" y="21">A</text>
<text x="198.6" y="21">B</text>
</g>
<g font-size="2.5">
<text x="220.2" y="162.4">MAIMAAR STEEL Pvt.Ltd</text>
<text x="151.4" y="171.7">FOR APPROVAL :</text>
<text x="228.1" y="196.4">END WALL SHEETING @ GRID-1</text>
</g>
<text font-size="2.3" x="105.8" y="38.8" transform="rotate(-3 105.8 38.8)">ROOF SLOPE = 1 : 20</text>
<g font-size="2">
<text x="137.9" y="35.4">ROOF PANEL</text>
<text x="162.1" y="35.2">GABLE TRIM</text>
<text x="80.2" y="47.4">OUTSIDE</text>
<text x="210.4" y="47.4">OUTSIDE</text>
<text x="80.3" y="49.3">CORNER</text>
<text x="81.9" y="51.3">TRIM</text>
<text x="210.5" y="49.3">CORNER</text>
<text x="212.1" y="51.3">TRIM</text>
<text x="102.3" y="96.2">L-TRIM</text>
<text x="190" y="96.2">L-TRIM</text>
<text x="167.7" y="106.1">DOOR OPENING</text>
<text x="113.4" y="112">DRIP TRIM</text>
<text x="170.2" y="108">914 x 2134</text>
</g>
<g font-size="1.8">
<text x="218.3" y="143.3">B</text>
<text x="222.8" y="143.3">24-02-22</text>
<text x="235.3" y="143.3">ISSUED FOR APPROVAL</text>
<text x="261.8" y="143.3">MTN</text>
<text x="271.1" y="143.3">UBD</text>
<text x="278" y="143.3">UBD</text>
<text x="217.1" y="146.7">REV.</text>
<text x="223.4" y="146.7">DATE</text>
<text x="239.5" y="146.7">DESCRIPTION</text>
<text x="260.4" y="146.7">DRWN BY</text>
<text x="269.7" y="146.7">CHK BY</text>
<text x="277" y="146.7">APR BY</text>
<text x="220.5" y="166.9">E-mail: nasir.abbas@maimaargroup.com</text>
<text x="220.5" y="164.7">105, Raiwind Road, Thokar Niaz Baig ,Lahore, Pakistan</text>
<text x="220.5" y="169">E-mail: maimaar.steel@gmail.com</text>
<text x="220.5" y="171.1">Website: www.maimaargroup.com</text>
<text x="220.5" y="173.3">E-mail: nasir.abbas@maimaargroup.com</text>
<text x="151.4" y="174.3">IN ORDER TO SCHEDULE THIS PROJECT</text>
<text x="151.4" y="176.8">IN AN EFFICIENT MANNER , KINDLY</text>
<text x="151.4" y="179.5">RETURN THESE DRAWINGS WITH YOUR</text>
<text x="195" y="174.3">&quot; APPROVED AS IS &quot;</text>
<text x="195" y="177.3">&quot; APPROVED AS NOTED&quot;</text>
<text x="218.7" y="179.9">JOB NO./QUOTE NO.</text>
<text x="220.5" y="175.3">Mob-1 : +(92-300) 807 4017 ,+(92-333) 807 1115</text>
<text x="272.5" y="179.9">BLDG #.</text>
<text x="280.2" y="179.9">01</text>
<text x="151.4" y="182.2">ANY CHANGES MADE AFTER THE</text>
<text x="151.4" y="185">COMMENTS MARKED IN RED</text>
<text x="195" y="180.1">&quot; RESUBMIT AS NOTED &quot;</text>
<text x="218.7" y="183.2">PROJECT NAME</text>
<text x="239" y="180.1">MSPL-034-22</text>
<text x="239.1" y="183.1">ROOFING STRICTURE FOR BIN RASHEED</text>
<text x="151.4" y="187.7">APPROVAL OF THESE DRAWINGS MAY</text>
<text x="151.4" y="190.5">DELAY THE FABRICATION SCHEDULE AND</text>
<text x="191" y="191.5">SIGNATURE:</text>
<text x="192.5" y="187.8">APPROVE :</text>
<text x="218.7" y="186.5">CUSTOMER</text>
<text x="218.7" y="189.9">JOBSITE LOCATION</text>
<text x="239.1" y="189.8">MANGA ROAD,LAHORE.</text>
<text x="239.1" y="186.4">BIN RASHEED GROUP</text>
<text x="151.4" y="193.2">SUBSEQUENTLY THE DELIVERY OF THE</text>
<text x="151.4" y="195.9">BUILDING.</text>
<text x="192.5" y="195.5">DATE</text>
<text x="200.6" y="195.5">:</text>
<text x="274.5" y="192.6">DWG. NO.</text>
<text x="277.8" y="197.4">12</text>
<text x="151.4" y="198.7">PLEASE TICK MARK ONLY ONE OF THE FOLLOWIMG</text>
</g>
</svg>
